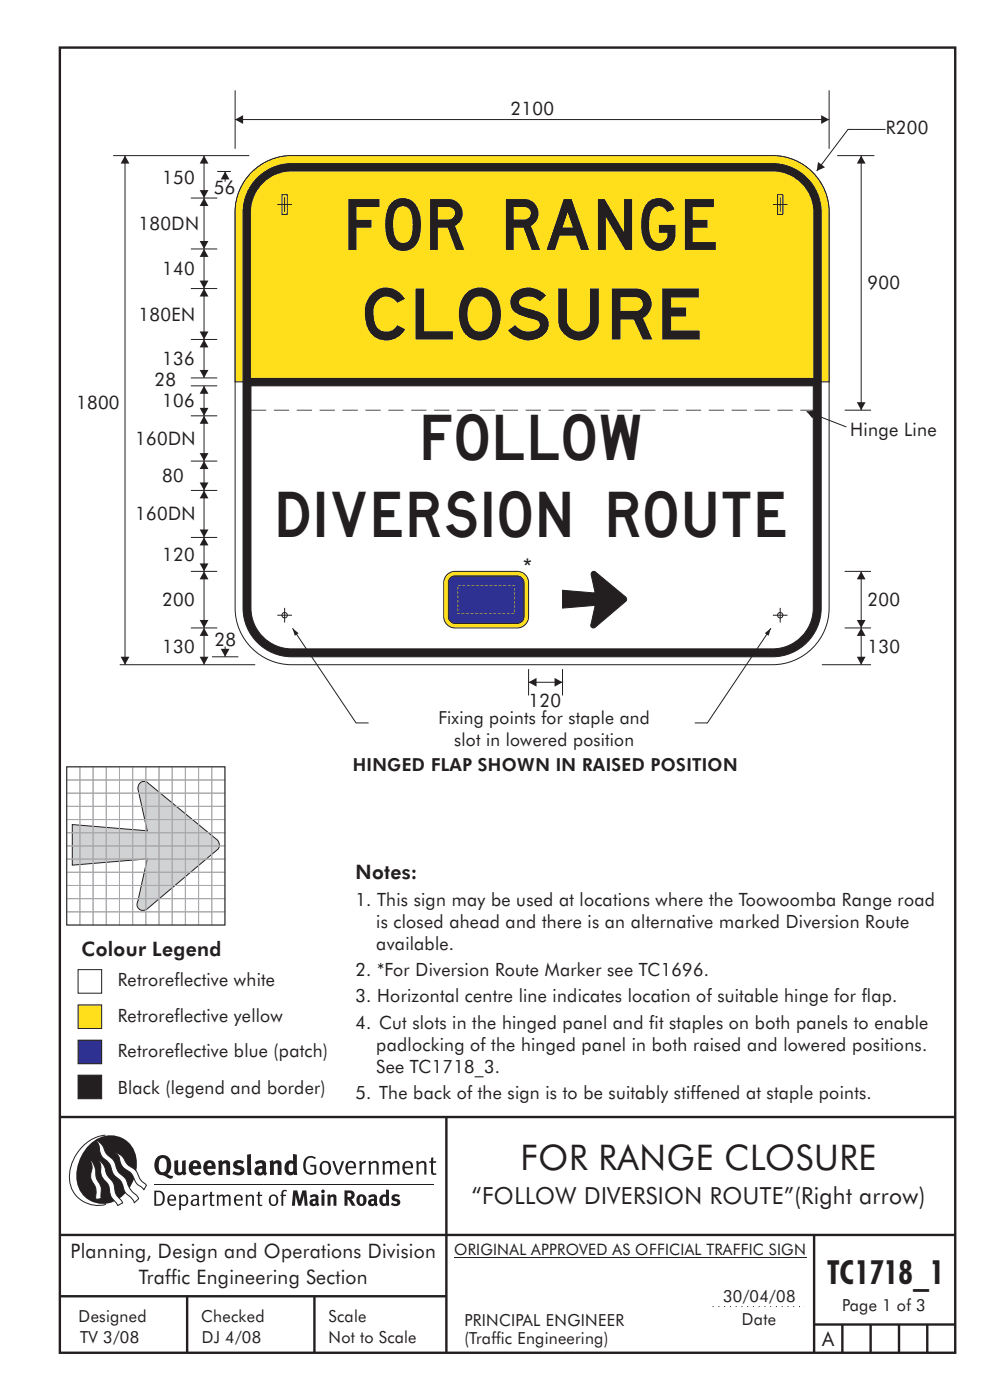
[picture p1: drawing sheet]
<svg xmlns="http://www.w3.org/2000/svg" width="210mm" height="297mm" viewBox="0 0 210 297" stroke-linecap="round" stroke-linejoin="round" font-family="sans-serif">
<g fill="none" stroke="#231f20" stroke-width=".51">
<path d="M12.7 10.1h189.9v276.9h-189.9zM12.7 237h189.8M94.7 236.9v50.1M12.7 262h190M12.7 275h82M39.7 275v12M66.7 275v12M172.7 262v25M172.7 281h30M178.7 281v6M184.7 281v6M190.7 281v6"/>
<path d="M196.7 281v6"/>
</g>
<path d="M151.2 277.2h19.5" fill="none" stroke="#231f20" stroke-width=".21" stroke-dasharray=".2 1" stroke-linecap="butt"/>
<path d="M96.3 266.7h74.7" fill="none" stroke="#231f20" stroke-width=".21"/>
<g fill="#231f20">
<path d="M64.9 245.6a1.61 1.61 0 0 1 2.1 0l-.2 .3a1.17 1.17 0 0 0-1.4-.2 1.17 1.17 0 0 0-.6 1.3 1.42 1.42 0 0 0 1.2 1.8l.7-.1v-1.2h-.8l-.1-.4h1.3v1.8a1.82 1.82 0 0 1-2.2 0 1.82 1.82 0 0 1-.6-2.1l.2-.7z" fill-rule="evenodd"/>
<path d="M68.2 246.5a1.77 1.77 0 0 0 .4 2.7 1.39 1.39 0 0 0 1.4-.5 1.39 1.39 0 0 0 .2-1.5 1.19 1.19 0 0 0-2-.7zM68.5 246.8a.83 .83 0 0 1 1 .1 .83 .83 0 0 1 .2 .9 .75 .75 0 0 1-.6 1.1 .75 .75 0 0 1-.8-.9v-.9z" fill-rule="evenodd"/>
<path d="M70.5 246.3h.4l.8 2.4 .8-2.4h.5l-1.1 2.9h-.4z" fill-rule="evenodd"/>
<path d="M73.6 246.7a1.74 1.74 0 0 0 .5 2.5l.9-.1 .5-.2-.2-.3a.89 .89 0 0 1-1.1 .2 .89 .89 0 0 1-.4-1h1.7a1.15 1.15 0 0 0-.4-1.4 1.15 1.15 0 0 0-1.5 .3zM74 246.8a.67 .67 0 0 1 .8-.1 .67 .67 0 0 1 .3 .8h-1.3z" fill-rule="evenodd"/>
<path d="M76.2 246.4l.4-.1 .1 .4 .5-.4h.5l-.2 .5a.61 .61 0 0 0-.8 .6v1.8h-.4z" fill-rule="evenodd"/>
<path d="M78.1 246.4l.5-.1 .1 .4a.89 .89 0 0 1 .9-.4 .89 .89 0 0 1 .7 .7v2.2h-.4v-2.2l-.1-.2-.3-.1-.8 .3v2.2h-.4z" fill-rule="evenodd"/>
<path d="M81.1 246.4l.4-.1 .1 .4a.83 .83 0 0 1 .8-.4 .83 .83 0 0 1 .7 .4 .86 .86 0 0 1 .9-.4 .86 .86 0 0 1 .7 .7v2.2h-.4l-.1-2.4a.5 .5 0 0 0-.8 .1l-.2 .2v2.1h-.5v-2.3l-.4-.2-.7 .3v2.2h-.4z" fill-rule="evenodd"/>
<path d="M85.7 246.7a1.74 1.74 0 0 0 .5 2.5l.9-.1 .5-.2-.2-.3a.89 .89 0 0 1-1.1 .2 .89 .89 0 0 1-.4-1h1.7a1.15 1.15 0 0 0-.5-1.4 1.15 1.15 0 0 0-1.4 .3zM86 246.8a.67 .67 0 0 1 .9-.1 .67 .67 0 0 1 .3 .8h-1.3z" fill-rule="evenodd"/>
<path d="M88.3 246.4l.4-.1 .1 .4a.89 .89 0 0 1 .9-.4 .89 .89 0 0 1 .7 .7v2.2h-.4v-2.2l-.1-.2-.3-.1-.8 .3v2.2h-.4z" fill-rule="evenodd"/>
<path d="M91.5 245.6l.4-.1v.8h.7l-.2 .4h-.5v2.1l.1 .1h.5l.1 .3a.71 .71 0 0 1-1.2-.6v-1.9h-.3v-.4h.3z" fill-rule="evenodd"/>
<path d="M37 246.3l.8-.2v2a.46 .46 0 0 0 .2 .6 .46 .46 0 0 0 .6-.2v-2.2l.8-.2v2.4l.2 .5-.6 .3-.2-.3a1.03 1.03 0 0 1-1.2 .3 1.03 1.03 0 0 1-.6-1.1z" fill-rule="evenodd"/>
<path d="M40.4 246.5a1.64 1.64 0 0 0 0 2.3 1.64 1.64 0 0 0 2.3 .1l-.4-.4a.78 .78 0 0 1-.9 .2 .78 .78 0 0 1-.5-.7h1.8a1.37 1.37 0 0 0-.6-1.7 1.37 1.37 0 0 0-1.7 .2zM41 246.9a.48 .48 0 0 1 .7-.1 .48 .48 0 0 1 .2 .6h-1z" fill-rule="evenodd"/>
<path d="M43.5 246.5a1.65 1.65 0 0 0-.2 2 1.65 1.65 0 0 0 1.9 .7l.5-.3-.3-.4a.78 .78 0 0 1-.9 .3 .78 .78 0 0 1-.5-.8h1.8a1.37 1.37 0 0 0-.6-1.7 1.37 1.37 0 0 0-1.7 .2zM44.1 246.9a.48 .48 0 0 1 .6-.1 .48 .48 0 0 1 .2 .6h-.9z" fill-rule="evenodd"/>
<path d="M46.3 246.3l.7-.2 .1 .4a.95 .95 0 0 1 1-.3 .95 .95 0 0 1 .7 .8v2.3h-.8v-2.3l-.3-.2-.5 .3v2.2h-.8z" fill-rule="evenodd"/>
<path d="M49.7 246.5a1.73 1.73 0 0 1 2-.1l-.2 .5-.6-.2a.42 .42 0 0 0-.6 .3l.2 .2a1.23 1.23 0 0 1 1.4 1.1 1.47 1.47 0 0 1-2.3 .9l-.3-.2 .3-.6 .7 .3a.47 .47 0 0 0 .7-.3 .87 .87 0 0 0-1-.5l-.4-.2-.1-.4z" fill-rule="evenodd"/>
<path d="M54.1 246.5l.3 .6 .3-.2a.62 .62 0 0 1 .9 .1v.4a1.21 1.21 0 0 0-1.3 .3 1.21 1.21 0 0 0-.2 1.3 1.19 1.19 0 0 0 1.7 0l.5 .4 .4-.5-.3-.3v-1.4a.96 .96 0 0 0-1.3-1.1zM55 248l.6-.1v.7a.43 .43 0 0 1-.6 .1 .43 .43 0 0 1 0-.7z" fill-rule="evenodd"/>
<path d="M57.2 246.3l.7-.2 .1 .4a.95 .95 0 0 1 1-.3 .95 .95 0 0 1 .7 .8v2.3h-.8v-2.3l-.3-.2-.5 .3v2.2h-.8z" fill-rule="evenodd"/>
<path d="M62.2 244.8v1.5a1.29 1.29 0 0 0-1.4 .2 1.29 1.29 0 0 0-.5 1.3 1.24 1.24 0 0 0 .5 1.3 1.24 1.24 0 0 0 1.5 0l.1 .2h.7l-.1-4.4zM61.5 246.9l.4-.1 .3 .2v1.5l-.3 .1a.48 .48 0 0 1-.6-.4 1.52 1.52 0 0 1 .2-1.3z" fill-rule="evenodd"/>
<path d="M52.4 245l.8-.2 .2 4.5h-.8l-.1-.2z" fill-rule="evenodd"/>
</g>
<path d="M22.4 240.8a9 9 0 0 0-7.4 10.9 6.2 6.2 0 0 0 7.5 3.8M32.7 251.4h59.4" fill="none" stroke="#231f20" stroke-width=".21"/>
<path d="M19.1 242.7a5.7 5.7 0 0 1 6.5-1.4 5.7 5.7 0 0 1 3.4 5.7 8.6 8.6 0 0 1-6.2 8.3 5.7 5.7 0 0 1-6.5-7 9.9 9.9 0 0 1 2.8-5.6z" fill-rule="evenodd" fill="#231f20"/>
<path d="M24.4 244.5a3.1 3.1 0 0 1 2.3 2.2l.8 .7a3.2 3.2 0 0 1 2 2.4l.4 .6 1.2 1.1-.6 .9-.2-.3a3.5 3.5 0 0 1-1.9-2.1 3.8 3.8 0 0 0-2.1-2.2 3.5 3.5 0 0 1-1-2.2zM20.4 241.9a3.4 3.4 0 0 1 1.9 2.4l.7 .9a3.3 3.3 0 0 1 1.7 2.6 4.4 4.4 0 0 0 1.7 2l.3 .3a6.1 6.1 0 0 0 2.5 3.7l.2 .5-.9 .9a6.1 6.1 0 0 0-1.9-2.3l-.4-.7a3.6 3.6 0 0 0-1.9-2.8l-.6-1a3.6 3.6 0 0 0-1.9-2.8 3.7 3.7 0 0 1-.8-2.4zM21 246.1a3.4 3.4 0 0 1 1.5 2.7l.6 1a3.8 3.8 0 0 1 1.4 3.1l.3 .7 1.2 1.6-1 .5-.5-.7a3.2 3.2 0 0 1-1.3-2.8 4.3 4.3 0 0 0-1.4-2.2 4.7 4.7 0 0 1-.5-3zM19.2 246.1a5.1 5.1 0 0 1 1.2 3.7l.3 .7a3.1 3.1 0 0 1 .7 2.9l.1 .9-1.1 .2-.1-.8a3.5 3.5 0 0 0-.9-3.3 3.6 3.6 0 0 1 .1-2.5z" fill-rule="evenodd" fill="#fff" stroke="#231f20" stroke-width=".21"/>
<g fill="#231f20">
<path d="M33.4 245.5a2.51 2.51 0 0 0 .4 3.7l.8 .1a2.78 2.78 0 0 0 2 .7l.2-.6h-.6l-.7-.3a2.56 2.56 0 0 0 0-3.8 1.83 1.83 0 0 0-2.1 .2zM34 245.8a.87 .87 0 0 1 1 .1 .87 .87 0 0 1 .4 .9v.4a1.17 1.17 0 0 1-.9 1.5l-.3-.1a2.38 2.38 0 0 1-.2-2.8z" fill-rule="evenodd"/>
<path d="M33.1 252.9v2.6a1.12 1.12 0 0 0 1.2-.3 1.12 1.12 0 0 0 .2-1.2l-.1-.5-.3-.5zM32.7 252.6h1.1a1.67 1.67 0 0 1 1.2 1.6 1.67 1.67 0 0 1-1.3 1.6h-1zM36.1 253.9l-.2 .5h1.1a.55 .55 0 0 0-.3-.6 .55 .55 0 0 0-.6 .1zM35.8 253.7a.95 .95 0 0 1 1.2-.1 .95 .95 0 0 1 .4 1.1h-1.5a.72 .72 0 0 0 .4 .8 .72 .72 0 0 0 .9-.2l.1 .3a1.15 1.15 0 0 1-1.5 0 1.15 1.15 0 0 1-.2-1.5zM38.4 254.1v1.1a.7 .7 0 0 0 .9 .2 .7 .7 0 0 0 .2-.9 .61 .61 0 0 0-.4-.7 .61 .61 0 0 0-.7 .3zM38 253.5l.3-.1 .1 .4a.95 .95 0 0 1 1.2-.2 .95 .95 0 0 1 .3 1.2 .92 .92 0 0 1-.5 .9 .92 .92 0 0 1-1-.1v1.1l-.4 .1zM40.9 254.8a.5 .5 0 0 0 .2 .8 .5 .5 0 0 0 .7-.4v-.6zM40.5 253.7a1 1 0 0 1 1.7 .3v1.4l.2 .2-.2 .3-.3-.4a.78 .78 0 0 1-1.4 0 .78 .78 0 0 1 .8-1.1h.5a.58 .58 0 0 0-.3-.7 .58 .58 0 0 0-.7 .2zM43 253.5l.3-.1 .1 .4 .3-.3 .5-.1-.2 .4a.52 .52 0 0 0-.6 .5v1.5h-.4zM44.6 252.9l.4-.1-.1 .7h.6l-.1 .2h-.5v1.5a.35 .35 0 0 0 .6 .3v.3a.57 .57 0 0 1-.6 .1 .57 .57 0 0 1-.3-.6v-1.6h-.3v-.2h.3zM45.9 253.5l.4-.1 .1 .4 .2-.2a.64 .64 0 0 1 1 .2 .7 .7 0 0 1 .8-.4 .7 .7 0 0 1 .5 .6v1.8h-.4v-1.7l-.2-.4-.7 .4v1.7h-.3v-1.7a.38 .38 0 0 0-.3-.4 .38 .38 0 0 0-.5 .2l-.1 .2v1.7h-.4zM50.2 253.9l-.2 .5h1.1a.55 .55 0 0 0-.2-.6 .55 .55 0 0 0-.7 .1zM49.9 253.7a.95 .95 0 0 1 1.2-.1 .95 .95 0 0 1 .4 1.1h-1.5a.72 .72 0 0 0 .4 .8 .72 .72 0 0 0 .9-.2l.1 .3a1.15 1.15 0 0 1-1.5 0 1.15 1.15 0 0 1-.2-1.5zM52.1 253.5l.3-.1 .1 .4a.72 .72 0 0 1 .8-.4 .72 .72 0 0 1 .6 .6v1.8h-.4v-1.6a.45 .45 0 0 0-.3-.5 .45 .45 0 0 0-.5 .2l-.2 .2v1.7h-.3zM54.7 252.9l.4-.1v.7h.6l-.1 .2h-.5v1.5a.35 .35 0 0 0 .5 .3v.3a.57 .57 0 0 1-.6 .1 .57 .57 0 0 1-.3-.6v-1.6h-.3v-.2h.3zM57.6 253.8l-.2 .8a.65 .65 0 0 0 .3 .8 .65 .65 0 0 0 .8-.2l.1-.1a.93 .93 0 0 0-.7-1.4zM57.3 253.7a1.12 1.12 0 0 1 1.4 0 1.12 1.12 0 0 1 .2 1.5 1.01 1.01 0 0 1-1.2 .6 1.01 1.01 0 0 1-.7-1.2zM59.9 252.6l.5-.2 .5 .1-.2 .3-.3-.1-.3 .2v.6h.6l-.1 .2h-.5v2.1h-.4v-2.1h-.2v-.2h.2zM62.2 252.5l-.3 3.3h.7l.1-2.3 .6 2.3h.5l.7-2.3 .1 2.3h.7l-.3-3.3h-.9l-.5 2.2-.5-2.2zM65.7 253.7l.3 .4a.51 .51 0 0 1 .5-.3 .51 .51 0 0 1 .4 .4v.1a.88 .88 0 0 0-1.1 .3 .88 .88 0 0 0 .2 1.2 .9 .9 0 0 0 1.1-.2l.3 .3 .4-.4-.3-.3v-1a.87 .87 0 0 0-.4-.9 .87 .87 0 0 0-1 .2zM66.4 254.8l.5-.1v.6l-.1 .1h-.3l-.2-.2zM68.2 253.4v2.4h.6v-2.5zM68.1 252.7a.4 .4 0 0 0 .8 0 .4 .4 0 0 0-.8 0zM69.4 253.5l.1 2.3h.6v-1.7a.33 .33 0 0 1 .4-.2 .33 .33 0 0 1 .2 .3v1.6h.7v-1.8a.75 .75 0 0 0-.6-.6 .75 .75 0 0 0-.8 .2v-.3zM73.1 252.5v3.3h.6v-1.4l.3 .3 .7 1.1h.7l-.9-1.4a.94 .94 0 0 0 .7-1 .94 .94 0 0 0-.9-.9zM73.7 253.1a.51 .51 0 0 1 .7 .1 .51 .51 0 0 1-.1 .7h-.6zM75.9 253.7a1.19 1.19 0 0 0-.1 1.7 1.19 1.19 0 0 0 1.7 0 1.19 1.19 0 0 0 0-1.6 1.19 1.19 0 0 0-1.6-.1zM76.5 253.9l.2-.1a.99 .99 0 0 1 0 1.6 1.06 1.06 0 0 1-.2-1.5zM78.1 253.7l.3 .4a.51 .51 0 0 1 .5-.3 .51 .51 0 0 1 .4 .4v.1a.88 .88 0 0 0-1.1 .3 .88 .88 0 0 0 .2 1.2 .9 .9 0 0 0 1.1-.2l.3 .3 .4-.4-.2-.3v-1a.87 .87 0 0 0-.5-.9 .87 .87 0 0 0-1 .2zM78.9 254.8l.4-.1v.6l-.1 .1h-.3l-.2-.2zM81.9 252.3v1.2a1.2 1.2 0 0 0-1.4 .6 1.2 1.2 0 0 0 .2 1.4l.5 .3 .8-.1v.1h.6l-.1-3.4zM81.4 253.9l.5 .1-.1 1.2a.46 .46 0 0 1-.5 0 .46 .46 0 0 1-.2-.6zM83.3 253.5a.79 .79 0 0 0-.2 1 .79 .79 0 0 0 1 .4 .33 .33 0 0 1 0 .5 .33 .33 0 0 1-.5-.1l-.5-.2-.2 .5a1.15 1.15 0 0 0 1.2 .3 1.15 1.15 0 0 0 .8-1 1.49 1.49 0 0 0-1.2-.8 .4 .4 0 0 1 .3-.3 .4 .4 0 0 1 .4 .1l.2 .1 .2-.4a1.47 1.47 0 0 0-1.5-.1z" fill-rule="evenodd"/>
</g>
<path d="M16.6 220.7h5v5h-5z" fill-rule="evenodd" fill="#2e3092"/>
<path d="M16.6 220.7h5v5h-5z" fill="none" stroke="#231f20" stroke-width=".21"/>
<path d="M16.6 213.2h5v5h-5z" fill-rule="evenodd" fill="#ffdf1b" stroke="#231f20" stroke-width=".21"/>
<path d="M16.6 228.1h5v5h-5z" fill-rule="evenodd" fill="#231f20" stroke="#231f20" stroke-width=".21"/>
<path d="M16.6 205.7h5v5h-5z" fill-rule="evenodd" fill="#fff" stroke="#231f20" stroke-width=".21"/>
<path d="M15.3 174.9l15.9 1.3-2-8.9a1.31 1.31 0 0 1 .8-1.4 1.31 1.31 0 0 1 1.5 .3l14.3 11.8a1.48 1.48 0 0 1 .1 2.4l-14.5 12.3a1.31 1.31 0 0 1-1.8 .2 1.31 1.31 0 0 1-.4-1.7l2-9-15.9 1.3z" fill-rule="evenodd" fill="#d1d2d4" stroke="#231f20" stroke-width=".21"/>
<g fill="none" stroke="#a8a9ad" stroke-width=".21">
<path d="M14.2 162.7h2.8v2.8h-2.8zM14.2 165.5h2.8v2.8h-2.8zM14.2 168.3h2.8v2.8h-2.8zM14.2 171.1h2.8v2.8h-2.8zM14.2 173.9h2.8v2.8h-2.8zM14.2 176.7h2.8v2.8h-2.8zM14.2 179.5h2.8v2.8h-2.8zM17 162.7h2.7v2.8h-2.7zM17 165.5h2.7v2.8h-2.7zM17 168.3h2.7v2.8h-2.7zM17 171.1h2.7v2.8h-2.7zM17 173.9h2.7v2.8h-2.7z"/>
<path d="M17 176.7h2.7v2.8h-2.7zM17 179.5h2.7v2.8h-2.7zM19.7 162.7h2.8v2.8h-2.8zM19.7 165.5h2.8v2.8h-2.8zM19.7 168.3h2.8v2.8h-2.8zM19.7 171.1h2.8v2.8h-2.8zM19.7 173.9h2.8v2.8h-2.8zM19.7 176.7h2.8v2.8h-2.8zM19.7 179.5h2.8v2.8h-2.8zM22.5 162.7h2.8v2.8h-2.8zM22.5 165.5h2.8v2.8h-2.8zM22.5 168.3h2.8v2.8h-2.8z"/>
<path d="M22.5 171.1h2.8v2.8h-2.8zM22.5 173.9h2.8v2.8h-2.8zM22.5 176.7h2.8v2.8h-2.8zM22.5 179.5h2.8v2.8h-2.8zM25.3 162.7h2.8v2.8h-2.8zM25.3 165.5h2.8v2.8h-2.8zM25.3 168.3h2.8v2.8h-2.8zM25.3 171.1h2.8v2.8h-2.8zM25.3 173.9h2.8v2.8h-2.8zM25.3 176.7h2.8v2.8h-2.8zM25.3 179.5h2.8v2.8h-2.8zM28.1 162.7h2.8v2.8h-2.8z"/>
<path d="M28.1 165.5h2.8v2.8h-2.8zM28.1 168.3h2.8v2.8h-2.8zM28.1 171.1h2.8v2.8h-2.8zM28.1 173.9h2.8v2.8h-2.8zM28.1 176.7h2.8v2.8h-2.8zM28.1 179.5h2.8v2.8h-2.8zM30.9 162.7h2.8v2.8h-2.8zM30.9 165.5h2.8v2.8h-2.8zM30.9 168.3h2.8v2.8h-2.8zM30.9 171.1h2.8v2.8h-2.8zM30.9 173.9h2.8v2.8h-2.8zM30.9 176.7h2.8v2.8h-2.8z"/>
<path d="M30.9 179.5h2.8v2.8h-2.8zM33.7 162.7h2.8v2.8h-2.8zM33.7 165.5h2.8v2.8h-2.8zM33.7 168.3h2.8v2.8h-2.8zM33.7 171.1h2.8v2.8h-2.8zM33.7 173.9h2.8v2.8h-2.8zM33.7 176.7h2.8v2.8h-2.8zM33.7 179.5h2.8v2.8h-2.8zM36.5 162.7h2.8v2.8h-2.8zM36.5 165.5h2.8v2.8h-2.8zM36.5 168.3h2.8v2.8h-2.8zM36.5 171.1h2.8v2.8h-2.8z"/>
<path d="M36.5 173.9h2.8v2.8h-2.8zM36.5 176.7h2.8v2.8h-2.8zM36.5 179.5h2.8v2.8h-2.8zM39.3 162.7h2.8v2.8h-2.8zM39.3 165.5h2.8v2.8h-2.8zM39.3 168.3h2.8v2.8h-2.8zM39.3 171.1h2.8v2.8h-2.8zM39.3 173.9h2.8v2.8h-2.8zM39.3 176.7h2.8v2.8h-2.8zM39.3 179.5h2.8v2.8h-2.8zM42.1 162.7h2.8v2.8h-2.8zM42.1 165.5h2.8v2.8h-2.8z"/>
<path d="M42.1 168.3h2.8v2.8h-2.8zM42.1 171.1h2.8v2.8h-2.8zM42.1 173.9h2.8v2.8h-2.8zM42.1 176.7h2.8v2.8h-2.8zM42.1 179.5h2.8v2.8h-2.8zM44.9 162.7h2.8v2.8h-2.8zM44.9 165.5h2.8v2.8h-2.8zM44.9 168.3h2.8v2.8h-2.8zM44.9 171.1h2.8v2.8h-2.8zM44.9 173.9h2.8v2.8h-2.8zM44.9 176.7h2.8v2.8h-2.8zM44.9 179.5h2.8v2.8h-2.8z"/>
<path d="M14.2 182.3h2.8v2.7h-2.8zM14.2 185h2.8v2.8h-2.8zM14.2 187.8h2.8v2.8h-2.8zM14.2 190.6h2.8v2.8h-2.8zM14.2 193.4h2.8v2.8h-2.8zM17 182.3h2.7v2.7h-2.7zM17 185h2.7v2.8h-2.7zM17 187.8h2.7v2.8h-2.7zM17 190.6h2.7v2.8h-2.7zM17 193.4h2.7v2.8h-2.7zM19.7 182.3h2.8v2.7h-2.8zM19.7 185h2.8v2.8h-2.8z"/>
<path d="M19.7 187.8h2.8v2.8h-2.8zM19.7 190.6h2.8v2.8h-2.8zM19.7 193.4h2.8v2.8h-2.8zM22.5 182.3h2.8v2.7h-2.8zM22.5 185h2.8v2.8h-2.8zM22.5 187.8h2.8v2.8h-2.8zM22.5 190.6h2.8v2.8h-2.8zM22.5 193.4h2.8v2.8h-2.8zM25.3 182.3h2.8v2.7h-2.8zM25.3 185h2.8v2.8h-2.8zM25.3 187.8h2.8v2.8h-2.8zM25.3 190.6h2.8v2.8h-2.8z"/>
<path d="M25.3 193.4h2.8v2.8h-2.8zM28.1 182.3h2.8v2.7h-2.8zM28.1 185h2.8v2.8h-2.8zM28.1 187.8h2.8v2.8h-2.8zM28.1 190.6h2.8v2.8h-2.8zM28.1 193.4h2.8v2.8h-2.8zM30.9 182.3h2.8v2.7h-2.8zM30.9 185h2.8v2.8h-2.8zM30.9 187.8h2.8v2.8h-2.8zM30.9 190.6h2.8v2.8h-2.8zM30.9 193.4h2.8v2.8h-2.8zM33.7 182.3h2.8v2.7h-2.8z"/>
<path d="M33.7 185h2.8v2.8h-2.8zM33.7 187.8h2.8v2.8h-2.8zM33.7 190.6h2.8v2.8h-2.8zM33.7 193.4h2.8v2.8h-2.8zM36.5 182.3h2.8v2.7h-2.8zM36.5 185h2.8v2.8h-2.8zM36.5 187.8h2.8v2.8h-2.8zM36.5 190.6h2.8v2.8h-2.8zM36.5 193.4h2.8v2.8h-2.8zM39.3 182.3h2.8v2.7h-2.8zM39.3 185h2.8v2.8h-2.8zM39.3 187.8h2.8v2.8h-2.8z"/>
<path d="M39.3 190.6h2.8v2.8h-2.8zM39.3 193.4h2.8v2.8h-2.8zM42.1 182.3h2.8v2.7h-2.8zM42.1 185h2.8v2.8h-2.8zM42.1 187.8h2.8v2.8h-2.8zM42.1 190.6h2.8v2.8h-2.8zM42.1 193.4h2.8v2.8h-2.8zM44.9 182.3h2.8v2.7h-2.8zM44.9 185h2.8v2.8h-2.8zM44.9 187.8h2.8v2.8h-2.8zM44.9 190.6h2.8v2.8h-2.8zM44.9 193.4h2.8v2.8h-2.8z"/>
</g>
<path d="M14.2 162.7h33.5v33.5h-33.5z" fill="none" stroke="#231f20" stroke-width=".21"/>
<path d="M53.4 36.5a12 12 0 0 1 8.5-3.5h102a12 12 0 0 1 12 12v84a12 12 0 0 1-12 12h-102a12 12 0 0 1-12-12v-84a12 12 0 0 1 3.5-8.5z" fill-rule="evenodd" fill="#fff" stroke="#231f20" stroke-width=".21"/>
<path d="M55 37.3a10.3 10.3 0 0 1 6.9-2.6h102a10.4 10.4 0 0 1 10.3 10.3v84a10.4 10.4 0 0 1-10.3 10.3h-102a10.4 10.4 0 0 1-10.3-10.3v-84a10.3 10.3 0 0 1 3.4-7.7z" fill-rule="evenodd" fill="#231f20" stroke="#231f20" stroke-width=".21"/>
<path d="M55.8 38.9a8.6 8.6 0 0 1 6.1-2.5h102a8.7 8.7 0 0 1 8.6 8.6v84a8.7 8.7 0 0 1-8.6 8.7h-102a8.7 8.7 0 0 1-8.7-8.7v-84a8.6 8.6 0 0 1 2.6-6.1z" fill-rule="evenodd" fill="#fff" stroke="#231f20" stroke-width=".21"/>
<g fill="#231f20" stroke="#231f20" stroke-width=".21">
<path d="M53.2 80.2h119.3v1.7h-119.3z" fill-rule="evenodd"/>
<path d="M119.3 125.2l7 .6-.9-3.9a.57 .57 0 0 1 .3-.6 .57 .57 0 0 1 .7 .1l6.3 5.2a.65 .65 0 0 1-.1 1l-6.3 5.4a.57 .57 0 0 1-.8 .1 .57 .57 0 0 1-.1-.8l.9-3.9-7 .6z" fill-rule="evenodd"/>
</g>
<path d="M95 121.7l1-.4 .5-.1h13.2a2.41 2.41 0 0 1 2.4 2.4v7.2a2.41 2.41 0 0 1-2.4 2.4h-13.2a2.41 2.41 0 0 1-2.4-2.4v-7.2a2.4 2.4 0 0 1 .9-1.9z" fill-rule="evenodd" fill="#ffdf1b"/>
<path d="M95 121.7l1-.4 .5-.1h13.2a2.41 2.41 0 0 1 2.4 2.4v7.2a2.41 2.41 0 0 1-2.4 2.4h-13.2a2.41 2.41 0 0 1-2.4-2.4v-7.2a2.4 2.4 0 0 1 .9-1.9z" fill="none" stroke="#231f20" stroke-width=".21"/>
<path d="M95.7 122.5l.8-.3h13.2a1.45 1.45 0 0 1 1.5 1.4v7.2a1.45 1.45 0 0 1-1.5 1.5h-13.2a1.45 1.45 0 0 1-1.4-1.5v-7.2l.1-.4z" fill-rule="evenodd" fill="#2e3092"/>
<path d="M95.7 122.5l.8-.3h13.2a1.45 1.45 0 0 1 1.5 1.4v7.2a1.45 1.45 0 0 1-1.5 1.5h-13.2a1.45 1.45 0 0 1-1.4-1.5v-7.2l.1-.4z" fill="none" stroke="#231f20" stroke-width=".21"/>
<path d="M97.1 124.2h.6v.1h-.6zM98.1 124.2h.6v.1h-.6zM99 124.2h.6v.1h-.6zM100 124.2h.6v.1h-.6zM101 124.2h.6v.1h-.6zM101.9 124.2h.6v.1h-.6zM102.9 124.2h.6v.1h-.6zM103.9 124.2h.6v.1h-.6zM104.8 124.2h.6v.1h-.6zM105.8 124.2h.6v.1h-.6zM106.7 124.2h.6v.1h-.6zM107.7 124.2h.6v.1h-.6zM108.7 124.2h.5l-.5 .1zM109.1 124.2l.1 .2zM109.1 124.7h.1v.6h-.1zM109.1 125.6h.1v.6h-.1zM109.1 126.6h.1v.5h-.1zM109.1 127.5h.1v.6h-.1zM109.1 128.4h.1v.6h-.1zM109.1 129.3h.1v.6h-.1zM108.5 130.2h.6v.1h-.6zM107.5 130.2h.6v.1h-.6zM106.6 130.2h.6v.1h-.6zM105.6 130.2h.6v.1h-.6zM104.6 130.2h.6v.1h-.6zM103.7 130.2h.6v.1h-.6zM102.7 130.2h.6v.1h-.6zM101.8 130.2h.6v.1h-.6zM100.8 130.2h.6v.1h-.6zM99.8 130.2h.6v.1h-.6zM98.9 130.2h.6v.1h-.6zM97.9 130.2h.6v.1h-.6zM97.1 130.2h.4v.1zM97.1 130l.1 .2zM97.1 129.1h.1v.6h-.1zM97.1 128.2h.1v.6h-.1zM97.1 127.3h.1v.5h-.1zM97.1 126.3h.1v.6h-.1zM97.1 125.4h.1v.6h-.1zM97.1 124.5h.1v.6h-.1z" fill="#ffdf1b"/>
<path d="M45 139.3h5.6M25.4 141h28.7" fill="none" stroke="#231f20" stroke-width=".21"/>
<path d="M53.4 36.5a12 12 0 0 1 8.5-3.5h102a12 12 0 0 1 12 12v36h-1.7v-36a10.4 10.4 0 0 0-10.3-10.3h-102a10.4 10.4 0 0 0-10.3 10.3v36h-1.7v-36a12 12 0 0 1 3.5-8.5z" fill-rule="evenodd" fill="#ffdf1b" stroke="#231f20" stroke-width=".21"/>
<path d="M55.8 38.9a8.6 8.6 0 0 1 6.1-2.5h102a8.7 8.7 0 0 1 8.6 8.6v35.2h-119.3v-35.2a8.6 8.6 0 0 1 2.6-6.1z" fill-rule="evenodd" fill="#ffdf1b"/>
<path d="M49.9 19.2v12.4M24 33h28.9M49.9 25.4h126" fill="none" stroke="#231f20" stroke-width=".21"/>
<g fill="#231f20">
<path d="M49.9 25.4l1.7-1v1.9z"/>
<path d="M174.2 24.4l1.7 1-1.7 .9z"/>
</g>
<path d="M175.9 19.2v12.4" fill="none" stroke="#231f20" stroke-width=".21"/>
<path d="M53.2 86.9h3.3v.2h-3.3zM58.1 86.9h3.2v.2h-3.2zM62.9 86.9h3.3v.2h-3.3zM67.8 86.9h3.2v.2h-3.2zM72.7 86.9h3.2v.2h-3.2zM77.5 86.9h3.2v.2h-3.2zM82.4 86.9h3.2v.2h-3.2zM87.2 86.9h3.3v.2h-3.3zM92.1 86.9h3.2v.2h-3.2zM96.9 86.9h3.3v.2h-3.3zM101.8 86.9h3.2v.2h-3.2zM106.6 86.9h3.3v.2h-3.3zM111.5 86.9h3.2v.2h-3.2zM116.4 86.9h3.2v.2h-3.2zM121.2 86.9h3.2v.2h-3.2zM126.1 86.9h3.2v.2h-3.2zM130.9 86.9h3.3v.2h-3.3zM135.8 86.9h3.2v.2h-3.2zM140.6 86.9h3.3v.2h-3.3zM145.5 86.9h3.2v.2h-3.2zM150.3 86.9h3.3v.2h-3.3zM155.2 86.9h3.2v.2h-3.2zM160.1 86.9h3.2v.2h-3.2zM164.9 86.9h3.3v.2h-3.3zM169.8 86.9h2.7v.2h-2.7z" fill="#231f20"/>
<path d="M171.1 87.3l8.4 3.3" fill="none" stroke="#231f20" stroke-width=".21"/>
<path d="M171.1 87.3l1.9-.3-.7 1.8z" fill="#231f20"/>
<path d="M187.8 27.5h-7.9l-6.7 8.8" fill="none" stroke="#231f20" stroke-width=".21"/>
<path d="M173.5 34.4l1.5 1.1-1.8 .8z" fill="#231f20"/>
<path d="M58.8 43.4h3.1M60.4 41.8v3.1M163.9 43.4h3.2M165.5 41.8v3.1M58.8 130.5h3.1M60.4 129v3.1M163.5 133.3l-13.5 20.1h-2.6M163.9 130.5h3.2M165.5 129v3.1" fill="none" stroke="#231f20" stroke-width=".21"/>
<path d="M162.2 134.3l1.3-1-.5 1.6z" fill="#231f20"/>
<path d="M62 133.3l13.5 20.1h2.7" fill="none" stroke="#231f20" stroke-width=".21"/>
<path d="M62.1 133.3l1.2 1-.8 .6z" fill="#231f20"/>
<path d="M40.5 52.8h5.6M40.5 42h5.6M40.5 72h5.6M40.5 61.2h5.6M40.5 88.2h5.6M40.5 97.8h5.6M40.5 104h5.6M40.5 114h5.6M40.5 133.2h5.6M43.3 121.2v12M174.3 141h10.5" fill="none" stroke="#231f20" stroke-width=".21"/>
<g fill="#231f20">
<path d="M43.3 121.2l.9 1.7h-1.8z"/>
<path d="M42.4 131.5h1.8l-.9 1.7z"/>
</g>
<path d="M47.8 137.2v2.1" fill="none" stroke="#231f20" stroke-width=".21"/>
<path d="M46.8 137.6h1.9l-.9 1.7z" fill="#231f20"/>
<path d="M43.3 114v7.2M40.5 121.2h5.6" fill="none" stroke="#231f20" stroke-width=".21"/>
<g fill="#231f20">
<path d="M42.4 119.5h1.8l-.9 1.7z"/>
<path d="M43.3 114l.9 1.7h-1.8z"/>
</g>
<path d="M43.3 104v10" fill="none" stroke="#231f20" stroke-width=".21"/>
<g fill="#231f20">
<path d="M43.3 104l.9 1.7h-1.8z"/>
<path d="M42.4 112.3h1.8l-.9 1.7z"/>
</g>
<path d="M43.3 133.2v7.8" fill="none" stroke="#231f20" stroke-width=".21"/>
<g fill="#231f20">
<path d="M42.4 139.3h1.8l-.9 1.7z"/>
<path d="M43.3 133.2l.9 1.7h-1.8z"/>
</g>
<path d="M43.3 97.8v6.2" fill="none" stroke="#231f20" stroke-width=".21"/>
<g fill="#231f20">
<path d="M42.4 102.4h1.8l-.9 1.6z"/>
<path d="M43.3 97.8l.9 1.7h-1.8z"/>
</g>
<path d="M43.3 88.2v9.6" fill="none" stroke="#231f20" stroke-width=".21"/>
<g fill="#231f20">
<path d="M43.3 88.2l.9 1.7h-1.8z"/>
<path d="M42.4 96.1h1.8l-.9 1.7z"/>
</g>
<path d="M40.5 81.9h5.6M40.5 80.2h5.6M43.3 81.9v6.3" fill="none" stroke="#231f20" stroke-width=".21"/>
<g fill="#231f20">
<path d="M42.4 86.5h1.8l-.9 1.7z"/>
<path d="M43.3 81.9l.9 1.6h-1.8z"/>
</g>
<path d="M43.3 72v8.2" fill="none" stroke="#231f20" stroke-width=".21"/>
<g fill="#231f20">
<path d="M43.3 72l.9 1.7h-1.8z"/>
<path d="M42.4 78.5h1.8l-.9 1.7z"/>
</g>
<path d="M43.3 61.2v10.8" fill="none" stroke="#231f20" stroke-width=".21"/>
<g fill="#231f20">
<path d="M42.4 70.3h1.8l-.9 1.7z"/>
<path d="M43.3 61.2l.9 1.7h-1.8z"/>
</g>
<path d="M43.3 52.8v8.4" fill="none" stroke="#231f20" stroke-width=".21"/>
<g fill="#231f20">
<path d="M43.3 52.8l.9 1.7h-1.8z"/>
<path d="M42.4 59.5h1.8l-.9 1.7z"/>
</g>
<path d="M43.3 42v10.8" fill="none" stroke="#231f20" stroke-width=".21"/>
<g fill="#231f20">
<path d="M42.4 51.1h1.8l-.9 1.7z"/>
<path d="M43.3 42l.9 1.7h-1.8z"/>
</g>
<path d="M43.3 33v9" fill="none" stroke="#231f20" stroke-width=".21"/>
<g fill="#231f20">
<path d="M43.3 33l.9 1.7h-1.8z"/>
<path d="M42.4 40.3h1.8l-.9 1.7z"/>
</g>
<path d="M46.1 36.4h2.9M47.8 36.4v2.2" fill="none" stroke="#231f20" stroke-width=".21"/>
<path d="M47.8 36.4l.9 1.7h-1.9z" fill="#231f20"/>
<path d="M177.6 33h7.9M182.7 33v54" fill="none" stroke="#231f20" stroke-width=".21"/>
<g fill="#231f20">
<path d="M182.7 33l.9 1.7h-1.9z"/>
<path d="M181.7 85.3h1.9l-.9 1.7z"/>
</g>
<path d="M179.2 87h5.6M112.1 141.9v5.6M112.1 144.7h7.2M119.3 141.9v5.6" fill="none" stroke="#231f20" stroke-width=".21"/>
<g fill="#231f20">
<path d="M117.6 143.8l1.7 .9-1.7 1z"/>
<path d="M112.1 144.7l1.7-.9v1.9z"/>
</g>
<path d="M179.2 133.2h5.6M182.7 121.2v12" fill="none" stroke="#231f20" stroke-width=".21"/>
<g fill="#231f20">
<path d="M182.7 121.2l.9 1.7h-1.9z"/>
<path d="M181.7 131.5h1.9l-.9 1.7z"/>
</g>
<path d="M179.2 121.2h5.6M182.7 133.2v7.8" fill="none" stroke="#231f20" stroke-width=".21"/>
<g fill="#231f20">
<path d="M182.7 133.2l.9 1.7h-1.9z"/>
<path d="M181.7 139.3h1.9l-.9 1.7z"/>
</g>
<path d="M26.5 33v108" fill="none" stroke="#231f20" stroke-width=".21"/>
<g fill="#231f20">
<path d="M26.5 33l.9 1.7h-1.8z"/>
<path d="M25.6 139.3h1.8l-.9 1.7z"/>
</g>
<g fill="none" stroke="#231f20" stroke-width=".21">
<path d="M59.8 41.3h1.1v4.2h-1.1zM164.9 41.3h1.2v4.2h-1.2z"/>
<circle cx="60.4" cy="130.5" r=".57"/>
<circle cx="165.5" cy="130.5" r=".57"/>
</g>
<g font-size="10.8" fill="#231f20">
<text x="73.9" y="53">FOR RANGE</text>
<text x="77.3" y="72">CLOSURE</text>
</g>
<g font-size="9.6" fill="#231f20">
<text x="89.9" y="97.6">FOLLOW</text>
<text x="59.1" y="113.8">DIVERSION ROUTE</text>
</g>
<text font-size="7.5" fill="#231f20" x="110.4" y="248.1">FOR RANGE CLOSURE</text>
<text font-size="7.1" fill="#231f20" x="175.5" y="272.4">TC1718_1</text>
<text font-size="5" fill="#231f20" x="100.1" y="255.4">“FOLLOW DIVERSION ROUTE”(Right arrow)</text>
<text font-size="4.8" fill="#231f20" x="111" y="122">*</text>
<g font-size="4.2" fill="#231f20">
<text x="75.4" y="186.5">Notes:</text>
<text x="17.3" y="202.8">Colour Legend</text>
<text x="15" y="266.8">Planning, Design and Operations Division</text>
<text x="29.4" y="272.4">Traffic Engineering Section</text>
<text x="174.4" y="285.6">A</text>
</g>
<g font-size="4" fill="#231f20">
<text x="108.3" y="24.5">2100</text>
<text x="187.9" y="28.4">R200</text>
<text x="34.4" y="38.9">150</text>
<text x="45.3" y="41.2">56</text>
<text x="29.4" y="48.8">180DN</text>
<text x="34.4" y="58.4">140</text>
<text x="184" y="61.4">900</text>
<text x="29.4" y="68">180EN</text>
<text x="34.4" y="77.5">136</text>
<text x="32.8" y="82">28</text>
<text x="16.1" y="86.9">1800</text>
<text x="34.4" y="86.4">106</text>
<text x="28.7" y="94.4">160DN</text>
<text x="180.3" y="92.5">Hinge Line</text>
<text x="34.4" y="102.3">80</text>
<text x="28.7" y="110.4">160DN</text>
<text x="34.4" y="119">120</text>
<text x="34.4" y="128.6">200</text>
<text x="184" y="128.6">200</text>
<text x="45.5" y="137.1">28</text>
<text x="34.4" y="138.5">130</text>
<text x="184" y="138.5">130</text>
<text x="112.1" y="150">120</text>
</g>
<g font-size="3.9" fill="#231f20">
<text x="75.4" y="192.2">1. This sign may be used at locations where the Toowoomba Range road</text>
<text x="79.8" y="196.8">is closed ahead and there is an alternative marked Diversion Route</text>
<text x="79.8" y="201.5">available.</text>
<text x="25" y="209.3">Retroreflective white</text>
<text x="75.4" y="207.1">2. *For Diversion Route Marker see TC1696.</text>
<text x="75.4" y="212.6">3. Horizontal centre line indicates location of suitable hinge for flap.</text>
<text x="25" y="216.7">Retroreflective yellow</text>
<text x="75.4" y="218.2">4. Cut slots in the hinged panel and fit staples on both panels to enable</text>
<text x="25" y="224.2">Retroreflective blue (patch)</text>
<text x="79.8" y="222.9">padlocking of the hinged panel in both raised and lowered positions.</text>
<text x="79.8" y="227.5">See TC1718_3.</text>
<text x="25" y="232.1">Black (legend and border)</text>
<text x="75.4" y="233.1">5. The back of the sign is to be suitably stiffened at staple points.</text>
</g>
<g font-size="3.8" fill="#231f20">
<text x="93" y="153.7">Fixing points for staple and</text>
<text x="96.4" y="158.2">slot in lowered position</text>
<text x="74.8" y="163.5">HINGED FLAP SHOWN IN RAISED POSITION</text>
</g>
<g font-size="3.5" fill="#231f20">
<text x="16.7" y="280.4">Designed</text>
<text x="42.7" y="280.4">Checked</text>
<text x="69.7" y="280.4">Scale</text>
<text x="98.5" y="281.3">PRINCIPAL ENGINEER</text>
<text x="153.4" y="276.2">30/04/08</text>
<text x="157.4" y="281">Date</text>
<text x="178.7" y="278.1">Page 1 of 3</text>
<text x="17" y="284.8">TV 3/08</text>
<text x="42.8" y="284.8">DJ 4/08</text>
<text x="69.7" y="285">Not to Scale</text>
<text x="98.5" y="285.1">(Traffic Engineering)</text>
</g>
<text font-size="3.4" fill="#231f20" x="96.3" y="266.3">ORIGINAL APPROVED AS OFFICIAL TRAFFIC SIGN</text>
</svg>
